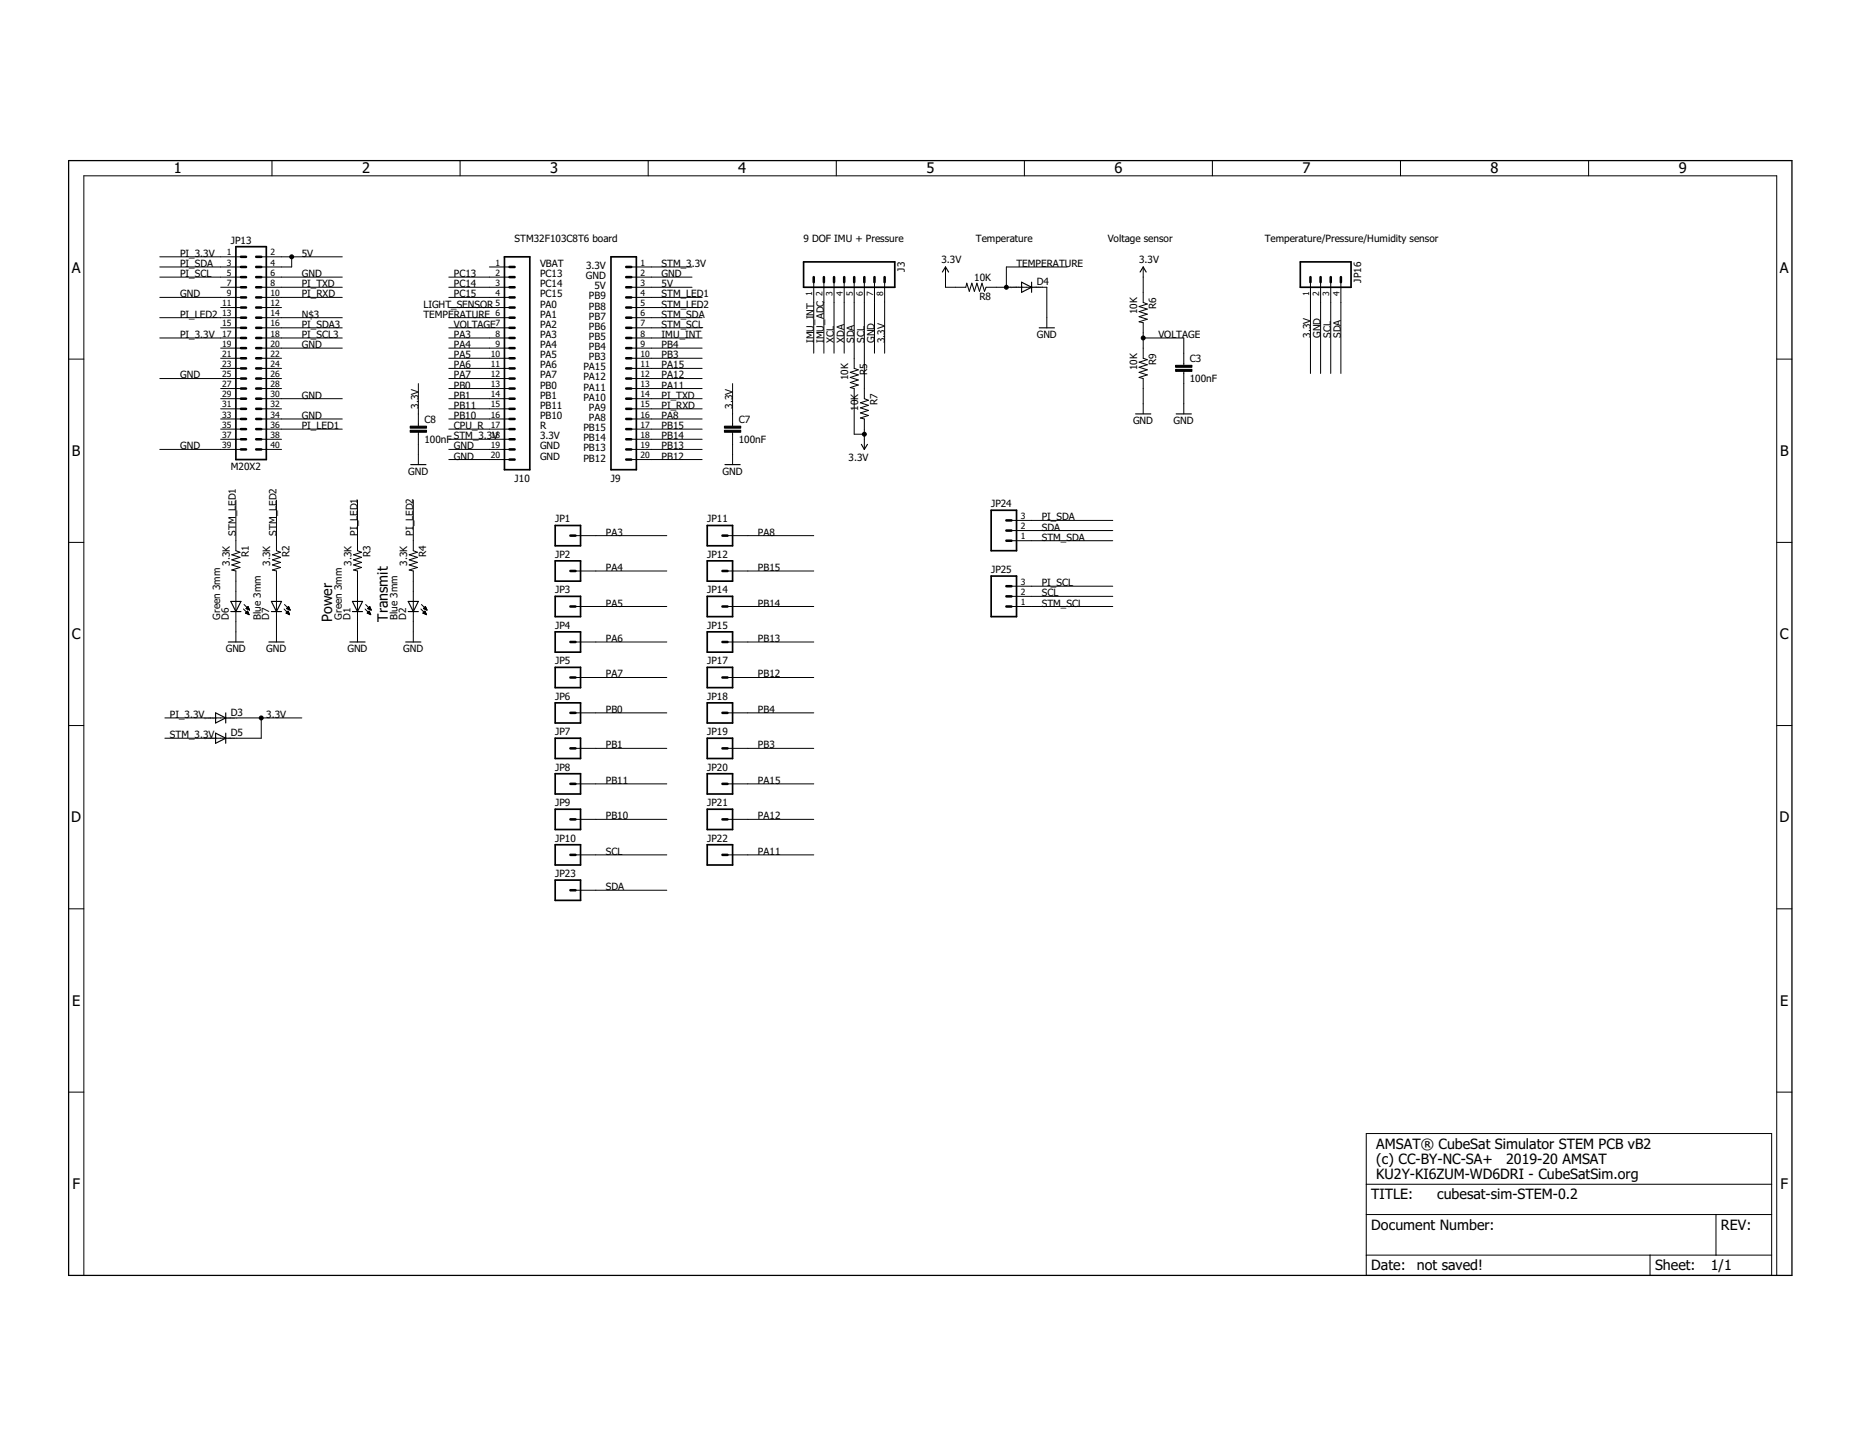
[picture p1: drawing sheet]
<svg xmlns="http://www.w3.org/2000/svg" width="279mm" height="216mm" viewBox="0 0 279 216" stroke-linecap="round" stroke-linejoin="round" font-family="sans-serif">
<path d="M10.3 24.1h258.9v167.5h-258.9z" fill="none" stroke="#000" stroke-width=".19"/>
<g fill="none" stroke="#000" stroke-width=".15">
<path d="M24 38.6h12.2M39.2 38.6h12.2M40.9 24.1v2.3M43.8 38.6v1.5h-4.6M69.1 24.1v2.3M97.4 24.1v2.3M125.6 24.1v2.3M153.9 24.1v2.3M182.1 24.1v2.3M210.4 24.1v2.3M238.6 24.1v2.3M10.3 54h2.3"/>
<path d="M24 56.9h12.2M24 50.8h12.2M24 47.7h12.2M24 44.7h12.2M24 41.6h12.2M24 40.1h12.2M33.1 55.4h3.1M33.1 53.8h3.1M33.1 52.3h3.1M33.1 49.3h3.1M33.1 46.2h3.1M33.1 43.2h3.1"/>
<path d="M33.1 58.4h3.1M33.1 59.9h3.1M39.2 56.9h3.1M39.2 55.4h3.1M39.2 53.8h3.1M39.2 52.3h12.2M39.2 50.8h12.2M39.2 49.3h12.2M39.2 47.7h12.2M39.2 46.2h3.1M39.2 44.7h12.2M39.2 43.2h12.2"/>
<path d="M39.2 41.6h12.2M39.2 58.4h3.1M39.2 59.9h12.2M62.8 57.6v6.4M67.4 56.9h9.1M67.4 55.4h9.1M67.4 53.8h9.1M67.4 52.3h9.1M67.4 50.8h9.1M67.4 49.3h9.1M67.4 47.7h9.1M67.4 46.2h9.1"/>
<path d="M67.4 44.7h9.1M67.4 43.2h9.1M67.4 41.6h9.1M67.4 58.4h9.1M67.4 59.9h9.1M73.5 40.1h3M94.8 56.9h10.7M94.8 55.4h10.7M94.8 53.8h10.7M94.8 52.3h10.7M94.8 50.8h10.7M94.8 49.3h10.7"/>
<path d="M94.8 47.7h10.7M94.8 46.2h10.7M94.8 44.7h10.7M94.8 43.2h9.1M94.8 41.6h9.1M94.8 40.1h9.1M94.8 58.4h10.7M94.8 59.9h10.7M110 57.6v6.4M122.2 42.4v10.7M123.8 42.4v10.7M125.3 42.4v10.7"/>
<path d="M126.8 42.4v10.7M128.3 42.4v13l.6 .2-1.2 .3 1.2 .4-1.2 .4 1.2 .4-1.2 .4 1.2 .3-1.2 .4 .6 .2v6.8h1.5M129.8 42.4v17.5l.7 .2-1.3 .4 1.3 .4-1.3 .4 1.3 .4-1.3 .3 1.3 .4-1.3 .4 .6 .1v4.6M131.4 42.4v10.7M132.9 42.4v10.7M142 40.1v3.1h3.1l.1-.7 .4 1.3 .4-1.3 .4 1.3 .3-1.3 .4 1.3 .4-1.3 .4 1.3 .2-.6h9.1v6.1M160.3 40.1h-9.1v3.1M171.7 50.8h6.1v4.1M171.7 40.1v5.3l.6 .3-1.2 .4 1.2 .3-1.2 .4 1.2 .4-1.2 .4 1.2 .4-1.2 .3 .6 .2v5.3l.6 .2-1.2 .4 1.2 .4-1.2 .4 1.2 .4-1.2 .3 1.2 .4-1.2 .4 .6 .2v5.3M177.8 55.8v6.4M196.8 42.4v13.7M198.4 42.4v13.7"/>
<path d="M199.9 42.4v13.7M201.4 42.4v13.7M266.9 54h2.3M24 67.5h12.2M33.1 61.4h3.1M33.1 62.9h3.1M33.1 64.5h3.1M33.1 66h3.1M35.4 75.1v7.6l.6 .3-1.2 .4 1.2 .3-1.2 .4 1.2 .4-1.2 .4 1.2 .4-1.2 .3 .6 .2v10.7M39.2 61.4h3.1M39.2 62.9h12.2M39.2 64.5h12.2"/>
<path d="M39.2 66h3.1M39.2 67.5h3.1M41.5 75.1v7.6l.6 .3-1.2 .4 1.2 .3-1.2 .4 1.2 .4-1.2 .4 1.2 .4-1.2 .3 .6 .2v10.7M53.7 75.1v7.6l.6 .3-1.2 .4 1.2 .3-1.2 .4 1.2 .4-1.2 .4 1.2 .4-1.2 .3 .6 .2v10.7M62.1 75.1v7.6l.6 .3-1.2 .4 1.2 .3-1.2 .4 1.2 .4-1.2 .4 1.2 .4-1.2 .3 .6 .2v10.7M62.8 64.9v4.9M67.4 61.4h9.1M67.4 62.9h9.1M67.4 64.5h9.1M67.4 66h9.1M67.4 67.5h9.1M67.4 69h9.1"/>
<path d="M94.8 61.4h10.7M94.8 62.9h10.7M94.8 64.5h10.7M94.8 66h10.7M94.8 67.5h10.7M94.8 69h10.7M110 64.9v4.9M151.9 79.7h15.3M151.9 78.2h15.3M10.3 81.5h2.3M36.6 91.5l.8 .9M36.7 90.8l.8 .9"/>
<path d="M36.9 92.1h.4M37 91.4h.4M37 92h.3M37 92.2h.3M37 91.9h.3M37.1 91.5h.3M37.1 91.3h.2M37.1 91.9h.1M37.1 91.2h.2M37.2 91.8h.1M37.2 91.5h.2M37.2 91.8l.2 .6"/>
<path d="M37.2 91.8l-.3 .3 .5 .3M37.2 92.2h.2M37.2 91.2h.1M37.3 91.1l.2 .6-.5-.3zM37.3 91.6h.2M37.3 92.3h.1M37.5 91.7h.1M42.7 91.5l.8 .9M42.7 90.8l.9 .9M43 92.1h.4M43.1 91.4h.4M43.1 92h.3"/>
<path d="M43.1 91.5h.4M43.1 92.2h.3M43.1 91.9h.2M43.2 91.3h.2M43.2 91.9h.1M43.2 91.2h.2M43.3 91.8h.1M43.3 91.5h.2M43.3 92.2h.2M43.3 91.8l.2 .6M43.3 91.8l-.3 .3 .5 .3M43.3 91.2h.1"/>
<path d="M43.3 91.1l.3 .6-.5-.3zM43.4 92.3h.1M43.4 91.6h.2M43.6 91.7h.1M54.8 91.5l.9 .9M54.9 90.8l.9 .9M55.2 92.1h.4M55.2 91.4l.3-.3 .3 .6zM55.2 91.4h.5M55.3 92h.2M55.3 91.4h.3M55.3 91.9h.2"/>
<path d="M55.3 91.5h.4M55.3 92.2h.3M55.4 91.3h.2M55.4 91.9h.1M55.4 91.2h.2M55.4 91.8h.1M55.5 92.2h.1M55.5 91.8l.2 .6M55.5 91.8l-.3 .3 .5 .3M55.5 91.5h.2M55.5 91.2h.1M55.6 91.6h.1"/>
<path d="M55.6 92.3h.1M55.8 91.7h.1M63.2 91.5l.9 .9M63.3 90.8l.8 .9M63.6 92.1h.4M63.6 92.1h.3M63.6 91.4h.4M63.6 92h.3M63.7 91.4h.3M63.7 92.2h.3M63.7 91.9h.2M63.7 91.5h.4"/>
<path d="M63.7 91.3h.3M63.8 91.9h.1M63.8 91.2h.2M63.8 91.8h.1M63.8 91.5h.3M63.8 92.2h.2M63.8 91.8l.3 .6M63.8 91.8l-.3 .3 .6 .3M63.9 91.2h.1M63.9 91.1l.2 .6-.5-.3zM64 91.6h.1M64 92.3h.1"/>
<path d="M64.1 91.7h.1M86.4 80.5h13.8M86.4 85.8h13.8M86.4 91.1h13.8M86.4 96.5h13.8M109.3 80.5h12.9M109.3 85.8h12.9M109.3 91.1h12.9M109.3 96.5h12.9M151.9 91.1h15.3M151.9 81.2h15.3M151.9 89.6h15.3"/>
<path d="M151.9 88.1h15.3M266.9 81.5h2.3M10.3 109h2.3M24.8 107.9h20.5M39.2 107.9v3h-14.4M86.4 101.8h13.8M86.4 107.1h13.8M86.4 112.4h13.8M86.4 117.8h13.8M109.3 101.8h12.9M109.3 107.1h12.9M109.3 112.4h12.9"/>
<path d="M109.3 117.8h12.9M266.9 109h2.3M10.3 136.5h2.3M86.4 123.1h13.8M86.4 128.4h13.8M86.4 133.8h13.8M109.3 123.1h12.9M109.3 128.4h12.9M266.9 136.5h2.3M10.3 164.1h2.3M205.2 170.3h60.9v21.3h-60.9zM205.2 177.9h60.9"/>
<path d="M266.9 164.1h2.3M12.6 191.6v-165.2h254.3v165.2M205.2 182.5h60.9M205.2 188.6h60.9M247.9 188.6v3M257.8 182.5v6.1"/>
</g>
<g fill="none" stroke="#000" stroke-width=".38">
<path d="M36.2 38.6h.8M38.5 38.6h.7M36.2 53.8h.8M36.2 55.4h.8M36.2 56.9h.8M36.2 50.8h.8M36.2 52.3h.8M36.2 49.3h.8M36.2 47.7h.8M36.2 46.2h.8M36.2 44.7h.8M36.2 43.2h.8"/>
<path d="M36.2 41.6h.8M36.2 40.1h.8M36.2 59.9h.8M36.2 58.4h.8M38.5 53.8h.7M38.5 55.4h.7M38.5 56.9h.7M38.5 50.8h.7M38.5 52.3h.7M38.5 49.3h.7M38.5 47.7h.7M38.5 46.2h.7"/>
<path d="M38.5 44.7h.7M38.5 43.2h.7M38.5 41.6h.7M38.5 40.1h.7M38.5 59.9h.7M38.5 58.4h.7M76.5 53.8h.8M76.5 55.4h.8M76.5 56.9h.8M76.5 50.8h.8M76.5 52.3h.8M76.5 49.3h.8"/>
<path d="M76.5 47.7h.8M76.5 46.2h.8M76.5 44.7h.8M76.5 43.2h.8M76.5 41.6h.8M76.5 40.1h.8M76.5 59.9h.8M76.5 58.4h.8M94.1 53.8h.7M94.1 55.4h.7M94.1 56.9h.7M94.1 50.8h.7"/>
<path d="M94.1 52.3h.7M94.1 49.3h.7M94.1 47.7h.7M94.1 46.2h.7M94.1 44.7h.7M94.1 43.2h.7M94.1 41.6h.7M94.1 40.1h.7M94.1 59.9h.7M94.1 58.4h.7M122.2 41.6v.8M123.8 41.6v.8"/>
<path d="M125.3 41.6v.8M126.8 41.6v.8M128.3 41.6v.8M129.8 41.6v.8M131.4 41.6v.8M132.9 41.6v.8M196.8 41.6v.8M198.4 41.6v.8M199.9 41.6v.8M201.4 41.6v.8M36.2 64.5h.8M36.2 66h.8"/>
<path d="M36.2 67.5h.8M36.2 61.4h.8M36.2 62.9h.8M38.5 64.5h.7M38.5 66h.7M38.5 67.5h.7M38.5 61.4h.7M38.5 62.9h.7M76.5 64.5h.8M76.5 66h.8M76.5 67.5h.8M76.5 61.4h.8"/>
<path d="M76.5 62.9h.8M76.5 69h.8M94.1 64.5h.7M94.1 66h.7M94.1 67.5h.7M94.1 61.4h.7M94.1 62.9h.7M94.1 69h.7M151.2 78.2h.7M151.2 79.7h.7M85.7 80.5h.7M85.7 85.8h.7"/>
<path d="M85.7 91.1h.7M85.7 96.5h.7M108.5 80.5h.8M108.5 85.8h.8M108.5 91.1h.8M108.5 96.5h.8M151.2 91.1h.7M151.2 81.2h.7M151.2 88.1h.7M151.2 89.6h.7M85.7 101.8h.7M85.7 107.1h.7"/>
<path d="M85.7 112.4h.7M85.7 117.8h.7M108.5 101.8h.8M108.5 107.1h.8M108.5 112.4h.8M108.5 117.8h.8M85.7 123.1h.7M85.7 128.4h.7M85.7 133.8h.7M108.5 123.1h.8M108.5 128.4h.8"/>
</g>
<g fill="none" stroke="#000" stroke-width=".25">
<path d="M35.4 37.1h4.6v31.9h-4.6zM75.8 38.6h3.8v32h-3.8zM91.8 38.6h3.8v32h-3.8zM120.7 39.3h13.7v3.9h-13.7zM195.3 39.3h7.6v3.9h-7.6zM83.4 79h3.8v3h-3.8zM106.2 79h3.8v3h-3.8zM148.9 76.7h3.8v6h-3.8zM83.4 84.3h3.8v3h-3.8zM83.4 89.6h3.8v3h-3.8zM83.4 94.9h3.8v3.1h-3.8zM106.2 84.3h3.8v3h-3.8z"/>
<path d="M106.2 89.6h3.8v3h-3.8zM106.2 94.9h3.8v3.1h-3.8zM148.9 86.6h3.8v6h-3.8zM83.4 100.3h3.8v3h-3.8zM83.4 105.6h3.8v3h-3.8zM83.4 110.9h3.8v3.1h-3.8zM83.4 116.2h3.8v3.1h-3.8zM106.2 100.3h3.8v3h-3.8zM106.2 105.6h3.8v3h-3.8zM106.2 110.9h3.8v3.1h-3.8zM106.2 116.2h3.8v3.1h-3.8zM83.4 121.6h3.8v3h-3.8z"/>
<path d="M83.4 126.9h3.8v3.1h-3.8zM83.4 132.2h3.8v3.1h-3.8zM106.2 121.6h3.8v3h-3.8zM106.2 126.9h3.8v3.1h-3.8z"/>
</g>
<g fill="none" stroke="#000" stroke-width=".17">
<path d="M141.6 40.9l.4-.8 .5 .8M153.5 42.4l1.5 .8-1.5 .7zM155 42.4v1.5M156.1 49.3h2.3M171.3 40.9l.4-.8 .5 .8M61.7 69.8h2.3M108.9 69.8h2.3M129.4 66.8l.4 .7 .5-.7M170.6 62.2h2.3M176.7 62.2h2.3M34.3 96.5h2.3M34.7 90.4h1.5l-.8 1.5z"/>
<path d="M34.7 91.9h1.5M40.4 96.5h2.3M40.8 91.9h1.5M40.8 90.4h1.5l-.8 1.5zM52.6 96.5h2.2M52.9 91.9h1.6M52.9 90.4h1.6l-.8 1.5zM60.9 96.5h2.3M61.3 91.9h1.5M61.3 90.4h1.5l-.7 1.5zM32.4 107.1l1.5 .8-1.5 .7zM32.4 110.2l1.5 .7-1.5 .8z"/>
<path d="M33.9 107.1v1.5M33.9 110.2v1.5"/>
</g>
<path d="M176.6 55.5h2.4v.3h-2.4zM176.6 54.9h2.4v.3h-2.4zM61.6 64.6h2.5v.3h-2.5zM61.6 64h2.5v.3h-2.5zM108.8 64.6h2.5v.3h-2.5zM108.8 64h2.5v.3h-2.5z" fill="#000" stroke="#000" stroke-width=".15"/>
<g fill="#000" stroke="#000" stroke-width=".15">
<circle cx="43.8" cy="38.6" r=".3"/>
<circle cx="151.2" cy="43.2" r=".3"/>
<circle cx="171.7" cy="50.8" r=".3"/>
<circle cx="129.8" cy="65.2" r=".3"/>
<circle cx="39.2" cy="107.9" r=".3"/>
</g>
<g font-size="2.2">
<text x="26.1" y="26.1">1</text>
<text x="54.4" y="26.1">2</text>
<text x="82.6" y="26.1">3</text>
<text x="110.9" y="26.1">4</text>
<text x="139.2" y="26.1">5</text>
<text x="167.4" y="26.1">6</text>
<text x="195.7" y="26.1">7</text>
<text x="223.9" y="26.1">8</text>
<text x="252.2" y="26.1">9</text>
<text x="10.8" y="41">A</text>
<text x="267.4" y="41">A</text>
<text x="10.8" y="68.5">B</text>
<text x="267.4" y="68.5">B</text>
<text x="10.8" y="96">C</text>
<text x="267.4" y="96">C</text>
<text x="10.7" y="123.6">D</text>
<text x="267.3" y="123.6">D</text>
<text x="10.8" y="151.1">E</text>
<text x="267.4" y="151.1">E</text>
<text x="10.9" y="178.6">F</text>
<text x="267.5" y="178.6">F</text>
</g>
<g font-size="2.1">
<text x="49.9" y="93.4" transform="rotate(-90 49.9 93.4)">Power</text>
<text x="58.3" y="93.4" transform="rotate(-90 58.3 93.4)">Transmit</text>
<text x="206.7" y="172.6">AMSAT® CubeSat Simulator STEM PCB vB2</text>
<text x="206.7" y="174.9">(c) CC-BY-NC-SA+</text>
<text x="206.7" y="177.2">KU2Y-KI6ZUM-WD6DRI - CubeSatSim.org</text>
<text x="226.3" y="174.9">2019-20 AMSAT</text>
<text x="206" y="180.2">TITLE:</text>
<text x="206" y="184.8">Document Number:</text>
<text x="215.9" y="180.2">cubesat-sim-STEM-0.2</text>
<text x="258.5" y="184.8">REV:</text>
<text x="206" y="190.9">Date:</text>
<text x="212.8" y="190.9">not saved!</text>
<text x="248.6" y="190.9">Sheet:</text>
<text x="257" y="190.9">1/1</text>
</g>
<g font-size="1.5">
<text x="27.1" y="40.1">PI_SDA</text>
<text x="27.1" y="41.6">PI_SCL</text>
<text x="27.1" y="38.6">PI_3.3V</text>
<text x="34.7" y="36.6">JP13</text>
<text x="45.3" y="41.6">GND</text>
<text x="45.3" y="38.6">5V</text>
<text x="68.2" y="41.6">PC13</text>
<text x="77.3" y="36.3">STM32F103C8T6 board</text>
<text x="81.1" y="41.6">PC13</text>
<text x="81.1" y="40.1">VBAT</text>
<text x="88" y="41.9">GND</text>
<text x="88" y="40.4">3.3V</text>
<text x="99.4" y="41.6">GND</text>
<text x="99.4" y="40.1">STM_3.3V</text>
<text x="120.7" y="36.3">9 DOF IMU + Pressure</text>
<text x="135.9" y="40.8" transform="rotate(-90 135.9 40.8)">J3</text>
<text x="141.4" y="39.5">3.3V</text>
<text x="146.6" y="36.3">Temperature</text>
<text x="152.7" y="40.1">TEMPERATURE</text>
<text x="166.4" y="36.3">Voltage sensor</text>
<text x="171.1" y="39.5">3.3V</text>
<text x="190" y="36.3">Temperature/Pressure/Humidity sensor</text>
<text x="27.1" y="44.7">GND</text>
<text x="27.1" y="47.7">PI_LED2</text>
<text x="45.3" y="44.7">PI_RXD</text>
<text x="45.3" y="43.2">PI_TXD</text>
<text x="45.3" y="47.7">N$3</text>
<text x="63.6" y="47.7">TEMPERATURE</text>
<text x="63.6" y="46.2">LIGHT_SENSOR</text>
<text x="68.2" y="43.2">PC14</text>
<text x="68.2" y="44.7">PC15</text>
<text x="81.1" y="43.2">PC14</text>
<text x="81.1" y="44.7">PC15</text>
<text x="81.1" y="46.2">PA0</text>
<text x="81.1" y="47.7">PA1</text>
<text x="88.5" y="45">PB9</text>
<text x="88.5" y="46.5">PB8</text>
<text x="89.3" y="43.5">5V</text>
<text x="99.4" y="43.2">5V</text>
<text x="99.4" y="44.7">STM_LED1</text>
<text x="99.4" y="46.2">STM_LED2</text>
<text x="99.4" y="47.7">STM_SDA</text>
<text x="146.3" y="42.2">10K</text>
<text x="147.1" y="45.1">R8</text>
<text x="155.7" y="42.9">D4</text>
<text x="170.8" y="47.2" transform="rotate(-90 170.8 47.2)">10K</text>
<text x="173.7" y="46.4" transform="rotate(-90 173.7 46.4)">R6</text>
<text x="204.5" y="42.5" transform="rotate(-90 204.5 42.5)">JP16</text>
<text x="27.1" y="50.8">PI_3.3V</text>
<text x="45.3" y="52.3">GND</text>
<text x="45.3" y="49.3">PI_SDA3</text>
<text x="45.3" y="50.8">PI_SCL3</text>
<text x="68.2" y="49.3">VOLTAGE</text>
<text x="68.2" y="53.8">PA5</text>
<text x="68.2" y="52.3">PA4</text>
<text x="68.2" y="50.8">PA3</text>
<text x="81.1" y="49.3">PA2</text>
<text x="81.1" y="50.8">PA3</text>
<text x="81.1" y="52.3">PA4</text>
<text x="81.1" y="53.8">PA5</text>
<text x="88.5" y="48">PB7</text>
<text x="88.5" y="49.5">PB6</text>
<text x="88.5" y="51.1">PB5</text>
<text x="88.5" y="52.6">PB4</text>
<text x="99.4" y="52.3">PB4</text>
<text x="99.4" y="50.8">IMU_INT</text>
<text x="99.4" y="53.8">PB3</text>
<text x="99.4" y="49.3">STM_SCL</text>
<text x="122.2" y="51.5" transform="rotate(-90 122.2 51.5)">IMU_INT</text>
<text x="123.8" y="51.5" transform="rotate(-90 123.8 51.5)">IMU_ADC</text>
<text x="125.3" y="51.5" transform="rotate(-90 125.3 51.5)">XCL</text>
<text x="126.8" y="51.5" transform="rotate(-90 126.8 51.5)">XDA</text>
<text x="128.3" y="51.5" transform="rotate(-90 128.3 51.5)">SDA</text>
<text x="129.8" y="51.5" transform="rotate(-90 129.8 51.5)">SCL</text>
<text x="131.4" y="51.5" transform="rotate(-90 131.4 51.5)">GND</text>
<text x="132.9" y="51.5" transform="rotate(-90 132.9 51.5)">3.3V</text>
<text x="155.7" y="50.8">GND</text>
<text x="174" y="50.8">VOLTAGE</text>
<text x="196.8" y="50.8" transform="rotate(-90 196.8 50.8)">3.3V</text>
<text x="198.4" y="50.8" transform="rotate(-90 198.4 50.8)">GND</text>
<text x="199.9" y="50.8" transform="rotate(-90 199.9 50.8)">SCL</text>
<text x="201.4" y="50.8" transform="rotate(-90 201.4 50.8)">SDA</text>
<text x="27.1" y="56.9">GND</text>
<text x="45.3" y="59.9">GND</text>
<text x="68.2" y="59.9">PB1</text>
<text x="68.2" y="58.4">PB0</text>
<text x="68.2" y="56.9">PA7</text>
<text x="68.2" y="55.3">PA6</text>
<text x="81.1" y="55.3">PA6</text>
<text x="81.1" y="56.9">PA7</text>
<text x="81.1" y="58.4">PB0</text>
<text x="81.1" y="59.9">PB1</text>
<text x="87.6" y="55.6">PA15</text>
<text x="87.6" y="57.2">PA12</text>
<text x="87.6" y="58.7">PA11</text>
<text x="88.5" y="54.1">PB3</text>
<text x="99.4" y="59.9">PI_TXD</text>
<text x="99.4" y="58.4">PA11</text>
<text x="99.4" y="56.9">PA12</text>
<text x="99.4" y="55.3">PA15</text>
<text x="127.4" y="57.1" transform="rotate(-90 127.4 57.1)">10K</text>
<text x="130.3" y="56.3" transform="rotate(-90 130.3 56.3)">R5</text>
<text x="170.8" y="55.6" transform="rotate(-90 170.8 55.6)">10K</text>
<text x="173.7" y="54.8" transform="rotate(-90 173.7 54.8)">R9</text>
<text x="178.7" y="57.4">100nF</text>
<text x="178.7" y="54.4">C3</text>
<text x="45.3" y="63">GND</text>
<text x="45.3" y="64.5">PI_LED1</text>
<text x="62.8" y="61.4" transform="rotate(-90 62.8 61.4)">3.3V</text>
<text x="63.8" y="63.5">C8</text>
<text x="68.2" y="64.5">CPU_R</text>
<text x="68.2" y="63">PB10</text>
<text x="68.2" y="61.4">PB11</text>
<text x="81.1" y="61.4">PB11</text>
<text x="81.1" y="63">PB10</text>
<text x="81.1" y="64.5">R</text>
<text x="87.6" y="60.2">PA10</text>
<text x="87.6" y="64.8">PB15</text>
<text x="88.5" y="61.7">PA9</text>
<text x="88.5" y="63.3">PA8</text>
<text x="99.4" y="61.4">PI_RXD</text>
<text x="99.4" y="64.5">PB15</text>
<text x="99.4" y="63">PA8</text>
<text x="110" y="61.4" transform="rotate(-90 110 61.4)">3.3V</text>
<text x="111" y="63.5">C7</text>
<text x="128.9" y="61.7" transform="rotate(-90 128.9 61.7)">10K</text>
<text x="131.8" y="60.9" transform="rotate(-90 131.8 60.9)">R7</text>
<text x="170.2" y="63.7">GND</text>
<text x="176.3" y="63.7">GND</text>
<text x="27.1" y="67.5">GND</text>
<text x="34.7" y="70.6">M20X2</text>
<text x="61.3" y="71.3">GND</text>
<text x="63.8" y="66.5">100nF</text>
<text x="68.2" y="69">GND</text>
<text x="68.2" y="67.5">GND</text>
<text x="68.2" y="66">STM_3.3V</text>
<text x="81.1" y="66">3.3V</text>
<text x="81.1" y="67.5">GND</text>
<text x="81.1" y="69">GND</text>
<text x="87.6" y="66.3">PB14</text>
<text x="87.6" y="67.8">PB13</text>
<text x="87.6" y="69.3">PB12</text>
<text x="99.4" y="69">PB12</text>
<text x="99.4" y="67.5">PB13</text>
<text x="99.4" y="66">PB14</text>
<text x="108.5" y="71.3">GND</text>
<text x="111" y="66.5">100nF</text>
<text x="127.5" y="69.2">3.3V</text>
<text x="77.3" y="72.4">J10</text>
<text x="91.8" y="72.4">J9</text>
<text x="148.9" y="76.2">JP24</text>
<text x="35.4" y="80.5" transform="rotate(-90 35.4 80.5)">STM_LED1</text>
<text x="37.4" y="83.7" transform="rotate(-90 37.4 83.7)">R1</text>
<text x="41.5" y="80.5" transform="rotate(-90 41.5 80.5)">STM_LED2</text>
<text x="43.5" y="83.7" transform="rotate(-90 43.5 83.7)">R2</text>
<text x="53.7" y="80.5" transform="rotate(-90 53.7 80.5)">PI_LED1</text>
<text x="55.7" y="83.7" transform="rotate(-90 55.7 83.7)">R3</text>
<text x="62.1" y="80.5" transform="rotate(-90 62.1 80.5)">PI_LED2</text>
<text x="64" y="83.7" transform="rotate(-90 64 83.7)">R4</text>
<text x="83.4" y="78.5">JP1</text>
<text x="83.4" y="83.8">JP2</text>
<text x="91" y="80.5">PA3</text>
<text x="106.2" y="78.5">JP11</text>
<text x="106.2" y="83.8">JP12</text>
<text x="113.9" y="80.5">PA8</text>
<text x="156.5" y="79.7">SDA</text>
<text x="156.5" y="78.2">PI_SDA</text>
<text x="156.5" y="81.2">STM_SDA</text>
<text x="34.5" y="85" transform="rotate(-90 34.5 85)">3.3K</text>
<text x="40.6" y="85" transform="rotate(-90 40.6 85)">3.3K</text>
<text x="52.8" y="85" transform="rotate(-90 52.8 85)">3.3K</text>
<text x="61.2" y="85" transform="rotate(-90 61.2 85)">3.3K</text>
<text x="83.4" y="89.1">JP3</text>
<text x="91" y="85.8">PA4</text>
<text x="106.2" y="89.1">JP14</text>
<text x="113.9" y="85.8">PB15</text>
<text x="148.9" y="86.1">JP25</text>
<text x="156.5" y="89.6">SCL</text>
<text x="156.5" y="88.1">PI_SCL</text>
<text x="33.1" y="93.1" transform="rotate(-90 33.1 93.1)">Green 3mm</text>
<text x="34.4" y="93.1" transform="rotate(-90 34.4 93.1)">D6</text>
<text x="39.2" y="93.1" transform="rotate(-90 39.2 93.1)">Blue 3mm</text>
<text x="40.5" y="93.1" transform="rotate(-90 40.5 93.1)">D7</text>
<text x="51.3" y="93.1" transform="rotate(-90 51.3 93.1)">Green 3mm</text>
<text x="52.6" y="93.1" transform="rotate(-90 52.6 93.1)">D1</text>
<text x="59.7" y="93.1" transform="rotate(-90 59.7 93.1)">Blue 3mm</text>
<text x="61" y="93.1" transform="rotate(-90 61 93.1)">D2</text>
<text x="83.4" y="94.5">JP4</text>
<text x="91" y="91.1">PA5</text>
<text x="106.2" y="94.5">JP15</text>
<text x="113.9" y="91.1">PB14</text>
<text x="156.5" y="91.1">STM_SCL</text>
<text x="33.9" y="98">GND</text>
<text x="40" y="98">GND</text>
<text x="52.2" y="98">GND</text>
<text x="60.6" y="98">GND</text>
<text x="83.4" y="99.8">JP5</text>
<text x="91" y="101.8">PA7</text>
<text x="91" y="96.5">PA6</text>
<text x="106.2" y="99.8">JP17</text>
<text x="113.9" y="101.8">PB12</text>
<text x="113.9" y="96.5">PB13</text>
<text x="25.5" y="107.9">PI_3.3V</text>
<text x="34.7" y="107.6">D3</text>
<text x="40" y="107.9">3.3V</text>
<text x="83.4" y="105.1">JP6</text>
<text x="91" y="107.1">PB0</text>
<text x="106.2" y="105.1">JP18</text>
<text x="113.9" y="107.1">PB4</text>
<text x="25.5" y="110.9">STM_3.3V</text>
<text x="34.7" y="110.6">D5</text>
<text x="83.4" y="110.5">JP7</text>
<text x="91" y="112.4">PB1</text>
<text x="106.2" y="110.5">JP19</text>
<text x="113.9" y="112.4">PB3</text>
<text x="83.4" y="115.8">JP8</text>
<text x="91" y="117.8">PB11</text>
<text x="106.2" y="115.8">JP20</text>
<text x="113.9" y="117.8">PA15</text>
<text x="83.4" y="121.1">JP9</text>
<text x="91" y="123.1">PB10</text>
<text x="106.2" y="121.1">JP21</text>
<text x="113.9" y="123.1">PA12</text>
<text x="83.4" y="126.5">JP10</text>
<text x="83.4" y="131.8">JP23</text>
<text x="91" y="128.4">SCL</text>
<text x="106.2" y="126.5">JP22</text>
<text x="113.9" y="128.4">PA11</text>
<text x="91" y="133.8">SDA</text>
</g>
<g font-size="1.3">
<text x="34.1" y="38.4">1</text>
<text x="34.1" y="39.9">3</text>
<text x="34.1" y="41.4">5</text>
<text x="40.6" y="41.4">6</text>
<text x="40.6" y="39.9">4</text>
<text x="40.6" y="38.4">2</text>
<text x="74.4" y="39.9">1</text>
<text x="74.4" y="41.4">2</text>
<text x="96.2" y="39.9">1</text>
<text x="96.2" y="41.4">2</text>
<text x="33.4" y="46">11</text>
<text x="33.4" y="47.5">13</text>
<text x="34.1" y="42.9">7</text>
<text x="34.1" y="44.5">9</text>
<text x="40.6" y="47.5">14</text>
<text x="40.6" y="46">12</text>
<text x="40.6" y="44.5">10</text>
<text x="40.6" y="42.9">8</text>
<text x="74.4" y="42.9">3</text>
<text x="74.4" y="44.5">4</text>
<text x="74.4" y="46">5</text>
<text x="74.4" y="47.5">6</text>
<text x="96.2" y="42.9">3</text>
<text x="96.2" y="44.5">4</text>
<text x="96.2" y="46">5</text>
<text x="96.2" y="47.5">6</text>
<text x="122" y="44.5" transform="rotate(-90 122 44.5)">1</text>
<text x="123.5" y="44.5" transform="rotate(-90 123.5 44.5)">2</text>
<text x="125.1" y="44.5" transform="rotate(-90 125.1 44.5)">3</text>
<text x="126.6" y="44.5" transform="rotate(-90 126.6 44.5)">4</text>
<text x="128.1" y="44.5" transform="rotate(-90 128.1 44.5)">5</text>
<text x="129.6" y="44.5" transform="rotate(-90 129.6 44.5)">6</text>
<text x="131.2" y="44.5" transform="rotate(-90 131.2 44.5)">7</text>
<text x="132.7" y="44.5" transform="rotate(-90 132.7 44.5)">8</text>
<text x="196.6" y="44.5" transform="rotate(-90 196.6 44.5)">1</text>
<text x="198.2" y="44.5" transform="rotate(-90 198.2 44.5)">2</text>
<text x="199.7" y="44.5" transform="rotate(-90 199.7 44.5)">3</text>
<text x="201.2" y="44.5" transform="rotate(-90 201.2 44.5)">4</text>
<text x="33.4" y="49">15</text>
<text x="33.4" y="50.6">17</text>
<text x="33.4" y="52.1">19</text>
<text x="33.4" y="53.6">21</text>
<text x="40.6" y="53.6">22</text>
<text x="40.6" y="52.1">20</text>
<text x="40.6" y="50.6">18</text>
<text x="40.6" y="49">16</text>
<text x="73.8" y="53.6">10</text>
<text x="74.4" y="49">7</text>
<text x="74.4" y="50.6">8</text>
<text x="74.4" y="52.1">9</text>
<text x="96.2" y="49">7</text>
<text x="96.2" y="50.6">8</text>
<text x="96.2" y="52.1">9</text>
<text x="96.2" y="53.6">10</text>
<text x="33.4" y="55.1">23</text>
<text x="33.4" y="56.7">25</text>
<text x="33.4" y="58.2">27</text>
<text x="33.4" y="59.7">29</text>
<text x="40.6" y="56.7">26</text>
<text x="40.6" y="55.1">24</text>
<text x="40.6" y="58.2">28</text>
<text x="40.6" y="59.7">30</text>
<text x="73.8" y="55.1">11</text>
<text x="73.8" y="56.7">12</text>
<text x="73.8" y="58.2">13</text>
<text x="73.8" y="59.7">14</text>
<text x="96.2" y="55.1">11</text>
<text x="96.2" y="56.7">12</text>
<text x="96.2" y="58.2">13</text>
<text x="96.2" y="59.7">14</text>
<text x="33.4" y="61.2">31</text>
<text x="33.4" y="62.7">33</text>
<text x="33.4" y="64.3">35</text>
<text x="33.4" y="65.8">37</text>
<text x="40.6" y="61.2">32</text>
<text x="40.6" y="62.7">34</text>
<text x="40.6" y="64.3">36</text>
<text x="40.6" y="65.8">38</text>
<text x="73.8" y="61.2">15</text>
<text x="73.8" y="62.7">16</text>
<text x="73.8" y="64.3">17</text>
<text x="73.8" y="65.8">18</text>
<text x="96.2" y="61.2">15</text>
<text x="96.2" y="62.7">16</text>
<text x="96.2" y="64.3">17</text>
<text x="96.2" y="65.8">18</text>
<text x="33.4" y="67.3">39</text>
<text x="40.6" y="67.3">40</text>
<text x="73.8" y="67.3">19</text>
<text x="73.8" y="68.8">20</text>
<text x="96.2" y="67.3">19</text>
<text x="96.2" y="68.8">20</text>
<text x="153.3" y="78">3</text>
<text x="153.3" y="81">1</text>
<text x="153.3" y="79.5">2</text>
<text x="153.3" y="89.4">2</text>
<text x="153.3" y="87.9">3</text>
<text x="153.3" y="90.9">1</text>
</g>
<g font-size=".3">
<text x="151.7" y="43.3">SpiceOrder 1</text>
<text x="154.8" y="43.3">SpiceOrder 2</text>
<text x="30.7" y="108">SpiceOrder 1</text>
<text x="30.7" y="111">SpiceOrder 1</text>
<text x="33.7" y="108">SpiceOrder 2</text>
<text x="33.7" y="111">SpiceOrder 2</text>
</g>
</svg>
